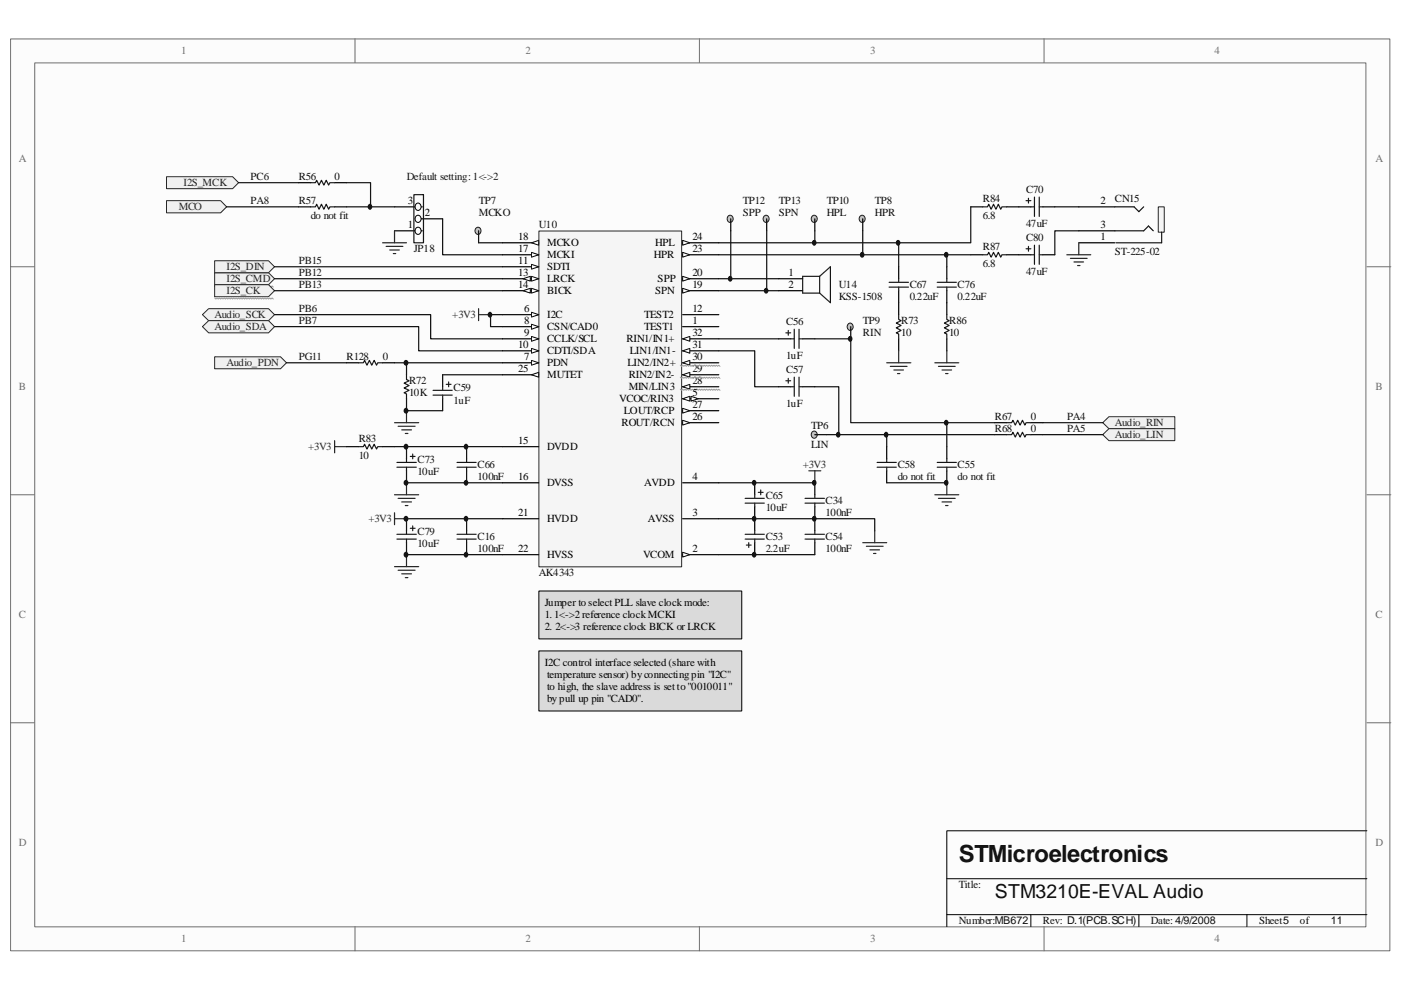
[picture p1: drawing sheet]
<svg xmlns="http://www.w3.org/2000/svg" width="297mm" height="210mm" viewBox="0 0 297 210" stroke-linecap="round" stroke-linejoin="round" font-family="sans-serif">
<path d="M2.3 8.3h292.4v193.3h-292.4z" fill="#fcfcfc"/>
<path d="M2.2 8.3h292.5v193.3h-292.5z" fill="none" stroke="#6e6e6e" stroke-width=".21"/>
<path d="M7.4 13.4h282.2v183.1h-282.2z" fill="#fcfcfc"/>
<g fill="none" stroke="#6e6e6e" stroke-width=".21">
<path d="M7.4 13.3h282.2v183.2h-282.2zM75.3 8.2v5.1M148.3 8.2v5.1M221.4 8.2v5.1M2.2 56.6h5.1M289.8 56.6h5.1M2.2 104.9h5.1M289.8 104.9h5.1M2.2 153.2h5.1M289.8 153.2h5.1M75.3 196.5v5.1M148.3 196.5v5.1"/>
<path d="M221.4 196.5v5.1"/>
</g>
<path d="M289.8 176.1h-89.1v20.4M200.7 186.3h89.1M200.7 193.9h89.1M218.6 193.9v2.6M241.5 193.9v2.6M264.4 193.9v2.6" fill="none" stroke="#000" stroke-width=".21"/>
<path d="M45.5 57.8h11.4l1.3 1.3-1.3 1.3h-11.4z" fill-rule="evenodd" fill="#f0f0f0"/>
<path d="M45.5 57.8h11.4l1.3 1.3-1.3 1.3h-11.4z" fill="none" stroke="#262626" stroke-width=".21"/>
<path d="M45.5 60.6l.3 .3 .2-.3 .3 .3 .2-.3 .3 .3 .2-.3 .3 .3 .2-.3 .3 .3 .2-.3 .3 .3 .3-.3 .2 .3 .3-.3 .2 .3 .3-.3 .2 .3 .3-.3 .2 .3 .3-.3 .2 .3 .3-.3 .2 .3 .3-.3 .3 .3 .2-.3 .3 .3 .2-.3 .3 .3 .2-.3 .3 .3 .2-.3 .3 .3 .2-.3 .3 .3 .2-.3 .3 .3 .3-.3 .2 .3 .3-.3 .2 .3 .3-.3 .2 .3 .3-.3 .2 .3 .3-.3 .2 .3 .3-.3 .3 .3" fill="none" stroke="#9f9f9f" stroke-width=".21"/>
<path d="M45.5 55.3h11.4l1.3 1.3-1.3 1.2h-11.4z" fill-rule="evenodd" fill="#f0f0f0"/>
<path d="M45.5 55.3h11.4l1.3 1.3-1.3 1.2h-11.4z" fill="none" stroke="#262626" stroke-width=".21"/>
<path d="M45.5 60.4h11.4l1.3 1.2-1.3 1.3h-11.4z" fill-rule="evenodd" fill="#f0f0f0"/>
<path d="M45.5 60.4h11.4l1.3 1.2-1.3 1.3h-11.4z" fill="none" stroke="#262626" stroke-width=".21"/>
<path d="M45.5 63.2l.3 .2 .2-.2 .3 .2 .2-.2 .3 .2 .2-.2 .3 .2 .2-.2 .3 .2 .2-.2 .3 .2 .3-.2 .2 .2 .3-.2 .2 .2 .3-.2 .2 .2 .3-.2 .2 .2 .3-.2 .2 .2 .3-.2 .2 .2 .3-.2 .3 .2 .2-.2 .3 .2 .2-.2 .3 .2 .2-.2 .3 .2 .2-.2 .3 .2 .2-.2 .3 .2 .2-.2 .3 .2 .3-.2 .2 .2 .3-.2 .2 .2 .3-.2 .2 .2 .3-.2 .2 .2 .3-.2 .2 .2 .3-.2 .3 .2" fill="none" stroke="#9f9f9f" stroke-width=".21"/>
<path d="M83.6 43.9h5.9" fill="none" stroke="#000" stroke-width=".25"/>
<path d="M88.2 43.3a.73 .73 0 0 1 1.1 .2 .73 .73 0 0 1-.4 1.1 .75 .75 0 0 1-.9-.4 .75 .75 0 0 1 .2-.9z" fill-rule="evenodd" fill="#fcfcfc"/>
<path d="M88.2 43.3a.73 .73 0 0 1 1.1 .2 .73 .73 0 0 1-.4 1.1 .75 .75 0 0 1-.9-.4 .75 .75 0 0 1 .2-.9z" fill="none" stroke="#000" stroke-width=".21"/>
<path d="M88 46.4h5.8" fill="none" stroke="#000" stroke-width=".25"/>
<path d="M88.2 45.9a.68 .68 0 0 1 .9 0 .68 .68 0 0 1 0 1 .68 .68 0 0 1-.9 0 .92 .92 0 0 1 0-1z" fill-rule="evenodd" fill="#fcfcfc"/>
<path d="M88.2 45.9a.68 .68 0 0 1 .9 0 .68 .68 0 0 1 0 1 .68 .68 0 0 1-.9 0 .92 .92 0 0 1 0-1z" fill="none" stroke="#000" stroke-width=".21"/>
<path d="M83.6 48.9h5.9" fill="none" stroke="#000" stroke-width=".25"/>
<path d="M88.2 48.4a.68 .68 0 0 1 .9 .1 .68 .68 0 0 1 0 .9 .68 .68 0 0 1-.9 .1 .92 .92 0 0 1 0-1.1z" fill-rule="evenodd" fill="#fcfcfc"/>
<path d="M88.2 48.4a.68 .68 0 0 1 .9 .1 .68 .68 0 0 1 0 .9 .68 .68 0 0 1-.9 .1 .92 .92 0 0 1 0-1.1z" fill="none" stroke="#000" stroke-width=".21"/>
<path d="M87.8 41.3h2v10.2h-2z" fill="none" stroke="#1c1c1c" stroke-width=".25"/>
<path d="M35.3 42.5h11.5l1.2 1.4-1.2 1.2h-11.5z" fill-rule="evenodd" fill="#f0f0f0"/>
<path d="M35.3 42.5h11.5l1.2 1.4-1.2 1.2h-11.5z" fill="none" stroke="#262626" stroke-width=".21"/>
<path d="M81.1 51.5h5.1M81.9 52.2h3.5M82.6 53h2.1M83.4 53.8h.5M83.6 48.9v2.6" fill="none" stroke="#262626" stroke-width=".25"/>
<path d="M114.3 125.3h43v10.2h-43z" fill="#dadada"/>
<path d="M114.3 125.3h43v10.2h-43z" fill="none" stroke="#000" stroke-width=".21"/>
<path d="M100.9 48.4a.67 .67 0 0 1 .9 .1 .67 .67 0 0 1 0 .9 .67 .67 0 0 1-.9 .1 .86 .86 0 0 1 0-1.1z" fill-rule="evenodd" fill="#c0c0c0"/>
<path d="M100.9 48.4a.67 .67 0 0 1 .9 .1 .67 .67 0 0 1 0 .9 .67 .67 0 0 1-.9 .1 .86 .86 0 0 1 0-1.1z" fill="none" stroke="#1c1c1c" stroke-width=".21"/>
<path d="M101.5 48.9v2.6M86.2 76.9v2.6M93.8 79.5v2.5M86.2 84.5v2.6M93.8 84.5v2.6" fill="none" stroke="#000" stroke-width=".25"/>
<path d="M93.8 46.4v7.6h12.7M101.5 51.5h5M83.6 76.9h22.9M93.8 79.5h12.7M106.5 66.7h-2.5v2.6h2.5M86.2 87.1h7.6" fill="none" stroke="#0e0e0e" stroke-width=".25"/>
<path d="M101.5 65.4v2.6M101.5 66.7h2.5M83.6 89.6h5.2M84.4 90.4h3.6M85.2 91.1h2M85.9 91.9h.6M86.2 87.1v2.5" fill="none" stroke="#262626" stroke-width=".25"/>
<path d="M86.2 79.5v1l.5 .2-1 .5 1 .5-1 .6 1 .5-1 .5 .5 .2v1M91.8 82.8h4.1M91.8 83.8h4.1M93.8 82v.8M93.8 83.8v.7M94.6 81.5h1M95.1 81v1" fill="none" stroke="#1c1c1c" stroke-width=".25"/>
<path d="M42.9 66.7l1.3-1.3h12.7l1.3 1.3-1.3 1.3h-12.7z" fill-rule="evenodd" fill="#f0f0f0"/>
<path d="M42.9 66.7l1.3-1.3h12.7l1.3 1.3-1.3 1.3h-12.7z" fill="none" stroke="#262626" stroke-width=".21"/>
<path d="M42.9 69.3l1.3-1.3h12.7l1.3 1.3-1.3 1.3h-12.7z" fill-rule="evenodd" fill="#f0f0f0"/>
<path d="M42.9 69.3l1.3-1.3h12.7l1.3 1.3-1.3 1.3h-12.7z" fill="none" stroke="#262626" stroke-width=".21"/>
<path d="M114.3 138h43v12.7h-43z" fill="#dadada"/>
<path d="M114.3 138h43v12.7h-43z" fill="none" stroke="#000" stroke-width=".21"/>
<g fill="none" stroke="#000" stroke-width=".25">
<path d="M190.5 56.6v2.5M200.7 56.6v2.5M205.8 54h2.6M205.8 43.9h2.6M213.4 54h5.2M213.4 43.9h5.2M221.1 54h2.5M221.1 43.9h2.5M228.7 43.9h7.7M228.7 51.5h7.7M228.7 48.9h7.7M190.5 61.6v5.1"/>
<path d="M190.5 71.8v2.6M200.7 61.6v5.1M200.7 71.8v2.6M73.5 94.7h2.5M81.1 94.7h2.5M86.2 94.7v2.6M86.2 99.8v2.6M98.9 94.7v2.6M98.9 99.8v2.6M86.2 110v2.5M86.2 115.1v2.5M98.9 110v2.5"/>
<path d="M98.9 115.1v2.5M160 102.4v2.5M160 107.4v5.1M160 115.1v2.5M172.8 102.4v2.5M172.8 107.4v5.1M172.8 115.1v2.5"/>
</g>
<g fill="none" stroke="#1c1c1c" stroke-width=".25">
<path d="M188.5 59.9h4.1M190.5 59.1v.8M198.7 59.9h4.1M200.7 59.1v.8M208.4 54h1l.2-.5 .5 1 .5-1 .6 1 .5-1 .5 1 .2-.5h1M208.4 43.9h1l.2-.6 .5 1.1 .5-1.1 .6 1.1 .5-1.1 .5 1.1 .2-.5h1M217.5 52.7h1.1M217.5 42.5h1.1M218.1 42v1.1M218.1 52.2v1.1M218.6 54h.7M218.6 43.9h.7"/>
<path d="M219.3 41.8v4.1M219.3 52v4M220.3 54h.8M220.3 41.8v4.1M220.3 52v4M220.3 43.9h.8M188.5 60.9h4.1M190.5 66.7v1l.5 .3-1 .5 1 .5-1 .5 1 .6-1 .5 .5 .2v1M190.5 60.9v.7M198.7 60.9h4.1M200.7 66.7v1l.5 .3-1 .5 1 .5-1 .5 1 .6-1 .5 .5 .2v1M200.7 60.9v.7"/>
<path d="M76 94.7h1l.3-.5 .5 1 .5-1 .5 1 .5-1 .5 1 .3-.5h1M84.2 98h4.1M84.2 99.1h4.1M86.2 97.3v.7M86.2 99.1v.7M87 96.8h1M87.5 96.3v1M96.9 98h4.1M96.9 99.1h4.1M98.9 97.3v.7M98.9 99.1v.7M84.2 113.3h4.1"/>
<path d="M84.2 114.3h4.1M86.2 112.5v.8M86.2 114.3v.8M87 112h1M87.5 111.5v1M96.9 113.3h4.1M96.9 114.3h4.1M98.9 112.5v.8M98.9 114.3v.8M158 105.7h4M158 106.7h4M158 113.3h4"/>
<path d="M158 114.3h4M158.2 115.6h1.1M158.7 115.1v1M160 104.9v.8M160 106.7v.7M160 112.5v.8M160 114.3v.8M160.8 104.4h1M161.3 103.9v1M170.7 105.7h4.1M170.7 106.7h4.1M170.7 113.3h4.1"/>
<path d="M170.7 114.3h4.1M172.8 104.9v.8M172.8 106.7v.7M172.8 112.5v.8M172.8 114.3v.8"/>
</g>
<path d="M152.4 54h53.4M190.5 51.5v5.1M200.7 54v2.6M205.8 43.9v7.6h-53.4M83.6 94.7h22.9M86.2 117.6h20.3M86.2 102.4h20.3M86.2 110h20.3M152.4 110h33.1v2.5M152.4 117.6h20.4M152.4 102.4h20.4" fill="none" stroke="#0e0e0e" stroke-width=".25"/>
<g fill="none" stroke="#262626" stroke-width=".25">
<path d="M188 76.9h5.1M188.8 77.7h3.5M189.5 78.4h2.1M190.3 79.2h.5M190.5 74.4v2.5M198.2 76.9h5.1M199 77.7h3.5M199.7 78.4h2.1M200.5 79.2h.5M200.7 74.4v2.5M70.9 93.4v2.6M70.9 94.7h2.6"/>
<path d="M171.5 99.8h2.5M172.8 99.8v2.6M83.6 104.9h5.2M83.6 108.7v2.6M83.6 110h2.6M84.4 105.7h3.6M85.2 106.4h2M85.9 107.2h.6M86.2 102.4v2.5M86.2 117.6v2.5M182.9 115.1h5.1M183.7 115.8h3.5"/>
<path d="M184.4 116.6h2.1M185.2 117.3h.5M185.5 112.5v2.6M83.6 120.1h5.2M84.4 120.9h3.6M85.2 121.7h2M85.9 122.5h.6"/>
</g>
<path d="M236.4 48.9h6.1l1-1 1 1" fill="none" stroke="#141414" stroke-width=".25"/>
<path d="M245.6 43.9h1.2v5.3h-1.2z" fill="#f5f5f5"/>
<path d="M245.6 43.9h1.2v5.3h-1.2z" fill="none" stroke="#262626" stroke-width=".21"/>
<path d="M236.4 43.9h4l1.1 1 1-1M246.3 49.2v2.3h-9.7" fill="none" stroke="#141414" stroke-width=".25"/>
<path d="M58.2 56.6h48.3M58.2 59.1h48.3M223.6 43.9h5.1M228.7 48.9h-5.1v5.1M58.2 66.7h33.1v5.1h15.2M58.2 69.3h30.6v5.1h17.7M58.2 61.6h48.3" fill="none" stroke="#0e0e0e" stroke-width=".25"/>
<path d="M226.2 54h5.1M226.9 54.8h3.6M227.7 55.5h2M228.5 56.3h.5M228.7 51.5v2.5" fill="none" stroke="#262626" stroke-width=".25"/>
<path d="M165.1 59.1h5.1M165.1 61.6h5.1" fill="none" stroke="#000" stroke-width=".25"/>
<path d="M173.8 58.6l2.3-2v7.6l-2.3-2.1M173.8 58.6v3.5M173.8 58.6h-3.6v3.5h3.6" fill="none" stroke="#1c1c1c" stroke-width=".25"/>
<path d="M114.3 49h30.2v71.2h-30.2z" fill="#f5f5f5"/>
<path d="M114.3 49h30.2v71.2h-30.2z" fill="none" stroke="#262626" stroke-width=".21"/>
<path d="M106.5 71.8h7.7" fill="none" stroke="#000" stroke-width=".25"/>
<path d="M112.7 71.3l1.5 .5-1.5 .5z" fill="#fcfcfc"/>
<path d="M112.7 71.3l1.5 .5-1.5 .5z" fill="none" stroke="#000" stroke-width=".21"/>
<path d="M106.5 74.4h7.7" fill="none" stroke="#000" stroke-width=".25"/>
<path d="M112.7 73.9l1.5 .5-1.5 .5z" fill="#fcfcfc"/>
<path d="M112.7 73.9l1.5 .5-1.5 .5z" fill="none" stroke="#000" stroke-width=".21"/>
<path d="M106.5 56.6h7.7" fill="none" stroke="#000" stroke-width=".25"/>
<path d="M112.7 56l1.5 .6-1.5 .5z" fill="#fcfcfc"/>
<path d="M112.7 56l1.5 .6-1.5 .5z" fill="none" stroke="#000" stroke-width=".21"/>
<path d="M106.5 59.1h7.7M144.7 66.7h7.7" fill="none" stroke="#000" stroke-width=".25"/>
<path d="M112.7 58.6l1.5 .5-1.5 .5z" fill="#fcfcfc"/>
<path d="M112.7 58.6l1.5 .5-1.5 .5z" fill="none" stroke="#000" stroke-width=".21"/>
<path d="M110.9 59.1l1.5-.5v1z" fill="#fcfcfc"/>
<path d="M110.9 59.1l1.5-.5v1z" fill="none" stroke="#000" stroke-width=".21"/>
<path d="M106.5 61.6h7.7" fill="none" stroke="#000" stroke-width=".25"/>
<path d="M112.7 61.1l1.5 .5-1.5 .5z" fill="#fcfcfc"/>
<path d="M112.7 61.1l1.5 .5-1.5 .5z" fill="none" stroke="#000" stroke-width=".21"/>
<path d="M110.9 61.6l1.5-.5v1z" fill="#fcfcfc"/>
<path d="M110.9 61.6l1.5-.5v1z" fill="none" stroke="#000" stroke-width=".21"/>
<path d="M106.5 79.5h7.7M106.5 94.7h7.7M106.5 102.4h7.7" fill="none" stroke="#000" stroke-width=".25"/>
<path d="M112.7 79.5l1.5-.5v1z" fill="#fcfcfc"/>
<path d="M112.7 79.5l1.5-.5v1z" fill="none" stroke="#000" stroke-width=".21"/>
<path d="M144.7 89.6h7.7" fill="none" stroke="#000" stroke-width=".25"/>
<path d="M144.7 89.1l1.6 .5-1.6 .5z" fill="#fcfcfc"/>
<path d="M144.7 89.1l1.6 .5-1.6 .5z" fill="none" stroke="#000" stroke-width=".21"/>
<path d="M144.7 87.1h7.7" fill="none" stroke="#000" stroke-width=".25"/>
<path d="M144.7 86.6l1.6 .5-1.6 .5z" fill="#fcfcfc"/>
<path d="M144.7 86.6l1.6 .5-1.6 .5z" fill="none" stroke="#000" stroke-width=".21"/>
<path d="M144.7 82h7.7" fill="none" stroke="#000" stroke-width=".25"/>
<path d="M144.7 82l1.6-.5v1z" fill="#fcfcfc"/>
<path d="M144.7 82l1.6-.5v1z" fill="none" stroke="#000" stroke-width=".21"/>
<path d="M144.2 82.5l.3 .3 .2-.3 .3 .3 .2-.3 .3 .3 .3-.3 .2 .3 .3-.3 .2 .3 .3-.3 .2 .3 .3-.3 .2 .3 .3-.3 .2 .3 .3-.3 .2 .3 .3-.3 .3 .3 .2-.3 .3 .3 .2-.3 .3 .3 .3-.3 .2 .3 .3-.3 .2 .3 .3-.3 .2 .3 .3-.3 .2 .3 .3-.3 .3 .3" fill="none" stroke="#9f9f9f" stroke-width=".21"/>
<path d="M144.7 79.5h7.7" fill="none" stroke="#000" stroke-width=".25"/>
<path d="M144.7 79.5l1.6-.5v1z" fill="#fcfcfc"/>
<path d="M144.7 79.5l1.6-.5v1z" fill="none" stroke="#000" stroke-width=".21"/>
<path d="M144.2 80l.3 .2 .2-.2 .3 .2 .2-.2 .3 .2 .3-.2 .2 .2 .3-.2 .2 .2 .3-.2 .2 .2 .3-.2 .2 .2 .3-.2 .2 .2 .3-.2 .2 .2 .3-.2 .3 .2 .2-.2 .3 .2 .2-.2 .3 .2 .3-.2 .2 .2 .3-.2 .2 .2 .3-.2 .2 .2 .3-.2 .2 .2 .3-.2 .3 .2" fill="none" stroke="#9f9f9f" stroke-width=".21"/>
<path d="M144.7 76.9h7.7" fill="none" stroke="#000" stroke-width=".25"/>
<path d="M144.7 76.9l1.6-.5v1z" fill="#fcfcfc"/>
<path d="M144.7 76.9l1.6-.5v1z" fill="none" stroke="#000" stroke-width=".21"/>
<path d="M144.2 77.4l.3 .3 .2-.3 .3 .3 .2-.3 .3 .3 .3-.3 .2 .3 .3-.3 .2 .3 .3-.3 .2 .3 .3-.3 .2 .3 .3-.3 .2 .3 .3-.3 .2 .3 .3-.3 .3 .3 .2-.3 .3 .3 .2-.3 .3 .3 .3-.3 .2 .3 .3-.3 .2 .3 .3-.3 .2 .3 .3-.3 .2 .3 .3-.3 .3 .3" fill="none" stroke="#9f9f9f" stroke-width=".21"/>
<path d="M144.7 74.4h7.7" fill="none" stroke="#000" stroke-width=".25"/>
<path d="M144.7 74.4l1.6-.5v1z" fill="#fcfcfc"/>
<path d="M144.7 74.4l1.6-.5v1z" fill="none" stroke="#000" stroke-width=".21"/>
<path d="M144.7 71.8h7.7" fill="none" stroke="#000" stroke-width=".25"/>
<path d="M144.7 71.8l1.6-.5v1z" fill="#fcfcfc"/>
<path d="M144.7 71.8l1.6-.5v1z" fill="none" stroke="#000" stroke-width=".21"/>
<path d="M144.7 69.3h7.7M144.7 117.6h7.7" fill="none" stroke="#000" stroke-width=".25"/>
<path d="M144.7 117.1l1.6 .5-1.6 .5z" fill="#fcfcfc"/>
<path d="M144.7 117.1l1.6 .5-1.6 .5z" fill="none" stroke="#000" stroke-width=".21"/>
<path d="M144.7 84.5h7.7M144.7 110h7.7M144.7 102.4h7.7" fill="none" stroke="#000" stroke-width=".25"/>
<path d="M144.7 84.5l1.6-.5v1z" fill="#fcfcfc"/>
<path d="M144.7 84.5l1.6-.5v1z" fill="none" stroke="#000" stroke-width=".21"/>
<path d="M146.5 84l1.5 .5-1.5 .5z" fill="#fcfcfc"/>
<path d="M146.5 84l1.5 .5-1.5 .5z" fill="none" stroke="#000" stroke-width=".21"/>
<path d="M106.5 66.7h7.7" fill="none" stroke="#000" stroke-width=".25"/>
<path d="M112.7 66.2l1.5 .5-1.5 .5z" fill="#fcfcfc"/>
<path d="M112.7 66.2l1.5 .5-1.5 .5z" fill="none" stroke="#000" stroke-width=".21"/>
<path d="M106.5 76.9h7.7" fill="none" stroke="#000" stroke-width=".25"/>
<path d="M112.7 76.4l1.5 .5-1.5 .5z" fill="#fcfcfc"/>
<path d="M112.7 76.4l1.5 .5-1.5 .5z" fill="none" stroke="#000" stroke-width=".21"/>
<path d="M106.5 69.3h7.7" fill="none" stroke="#000" stroke-width=".25"/>
<path d="M112.7 68.7l1.5 .6-1.5 .5z" fill="#fcfcfc"/>
<path d="M112.7 68.7l1.5 .6-1.5 .5z" fill="none" stroke="#000" stroke-width=".21"/>
<path d="M106.5 54h7.7" fill="none" stroke="#000" stroke-width=".25"/>
<path d="M112.7 53.5l1.5 .5-1.5 .5z" fill="#fcfcfc"/>
<path d="M112.7 53.5l1.5 .5-1.5 .5z" fill="none" stroke="#000" stroke-width=".21"/>
<path d="M106.5 51.5h7.7" fill="none" stroke="#000" stroke-width=".25"/>
<path d="M112.7 51.5l1.5-.5v1z" fill="#fcfcfc"/>
<path d="M112.7 51.5l1.5-.5v1z" fill="none" stroke="#000" stroke-width=".21"/>
<path d="M144.7 61.6h7.7" fill="none" stroke="#000" stroke-width=".25"/>
<path d="M144.7 61.1l1.6 .5-1.6 .5z" fill="#fcfcfc"/>
<path d="M144.7 61.1l1.6 .5-1.6 .5z" fill="none" stroke="#000" stroke-width=".21"/>
<path d="M144.7 59.1h7.7" fill="none" stroke="#000" stroke-width=".25"/>
<path d="M144.7 58.6l1.6 .5-1.6 .5z" fill="#fcfcfc"/>
<path d="M144.7 58.6l1.6 .5-1.6 .5z" fill="none" stroke="#000" stroke-width=".21"/>
<path d="M144.7 54h7.7M106.5 110h7.7M106.5 117.6h7.7" fill="none" stroke="#000" stroke-width=".25"/>
<path d="M144.7 53.5l1.6 .5-1.6 .5z" fill="#fcfcfc"/>
<path d="M144.7 53.5l1.6 .5-1.6 .5z" fill="none" stroke="#000" stroke-width=".21"/>
<path d="M144.7 51.5h7.7" fill="none" stroke="#000" stroke-width=".25"/>
<path d="M144.7 51l1.6 .5-1.6 .5z" fill="#fcfcfc"/>
<path d="M144.7 51l1.6 .5-1.6 .5z" fill="none" stroke="#000" stroke-width=".21"/>
<path d="M233.8 89.6l1.3-1.3h14v2.6h-14z" fill-rule="evenodd" fill="#f0f0f0"/>
<path d="M233.8 89.6l1.3-1.3h14v2.6h-14z" fill="none" stroke="#262626" stroke-width=".21"/>
<path d="M233.8 92.2l1.3-1.3h14v2.5h-14z" fill-rule="evenodd" fill="#f0f0f0"/>
<path d="M233.8 92.2l1.3-1.3h14v2.5h-14z" fill="none" stroke="#262626" stroke-width=".21"/>
<path d="M165.1 71.8h2.5M170.2 71.8h2.6M165.1 82h2.5M170.2 82h2.6M188 94.7v2.6M188 99.8v2.6M200.7 94.7v2.6M200.7 99.8v2.6M210.9 89.6h2.5M210.9 92.2h2.5M218.6 89.6h2.5M218.6 92.2h2.5" fill="none" stroke="#000" stroke-width=".25"/>
<g fill="none" stroke="#1c1c1c" stroke-width=".25">
<path d="M166.6 70.6h1M167.1 70.1v1M167.6 71.8h.8M168.4 69.8v4.1M168.4 80v4M169.4 71.8h.8M169.4 69.8v4.1M169.4 80v4M166.6 80.7h1M167.1 80.2v1M167.6 82h.8M169.4 82h.8"/>
<path d="M186 98h4M186 99.1h4M188 97.3v.7M188 99.1v.7M198.7 98h4.1M198.7 99.1h4.1M200.7 97.3v.7M200.7 99.1v.7M213.4 89.6h1.1l.3-.5 .5 1 .5-1 .5 1 .5-1 .5 1 .2-.5h1.1M213.4 92.2h1.1l.3-.5 .5 1 .5-1 .5 1 .5-1 .5 1 .2-.5h1.1"/>
</g>
<path d="M152.4 74.4h7.6v7.6h5.1M152.4 71.8h12.7M172.8 71.8h7.6v17.8h30.5M172.8 82h5v10.2h33.1M188 102.4h12.7" fill="none" stroke="#0e0e0e" stroke-width=".25"/>
<path d="M198.2 104.9h5.1M199 105.7h3.5M199.7 106.4h2.1M200.5 107.2h.5M200.7 102.4v2.5" fill="none" stroke="#262626" stroke-width=".25"/>
<path d="M179.8 68.7a.73 .73 0 0 1 1.1 .3 .73 .73 0 0 1-.4 1 .74 .74 0 0 1-.8-.4 .74 .74 0 0 1 .1-.9z" fill-rule="evenodd" fill="#c0c0c0"/>
<path d="M179.8 68.7a.73 .73 0 0 1 1.1 .3 .73 .73 0 0 1-.4 1 .74 .74 0 0 1-.8-.4 .74 .74 0 0 1 .1-.9z" fill="none" stroke="#1c1c1c" stroke-width=".21"/>
<path d="M180.4 69.3v2.5" fill="none" stroke="#000" stroke-width=".25"/>
<path d="M172.2 91.6a.68 .68 0 0 1 .9 .1 .68 .68 0 0 1 0 .9 .68 .68 0 0 1-.9 .1 .92 .92 0 0 1 0-1.1z" fill-rule="evenodd" fill="#c0c0c0"/>
<path d="M172.2 91.6a.68 .68 0 0 1 .9 .1 .68 .68 0 0 1 0 .9 .68 .68 0 0 1-.9 .1 .92 .92 0 0 1 0-1.1z" fill="none" stroke="#1c1c1c" stroke-width=".21"/>
<path d="M172.8 92.2h2.5" fill="none" stroke="#000" stroke-width=".25"/>
<path d="M172.2 45.9a.68 .68 0 0 1 .9 0 .68 .68 0 0 1 0 1 .68 .68 0 0 1-.9 0 .92 .92 0 0 1 0-1z" fill-rule="evenodd" fill="#c0c0c0"/>
<path d="M172.2 45.9a.68 .68 0 0 1 .9 0 .68 .68 0 0 1 0 1 .68 .68 0 0 1-.9 0 .92 .92 0 0 1 0-1z" fill="none" stroke="#1c1c1c" stroke-width=".21"/>
<path d="M172.8 46.4v2.5" fill="none" stroke="#000" stroke-width=".25"/>
<path d="M182.3 45.9a.67 .67 0 0 1 1 0 .67 .67 0 0 1 0 1 .67 .67 0 0 1-1 0 .86 .86 0 0 1 0-1z" fill-rule="evenodd" fill="#c0c0c0"/>
<path d="M182.3 45.9a.67 .67 0 0 1 1 0 .67 .67 0 0 1 0 1 .67 .67 0 0 1-1 0 .86 .86 0 0 1 0-1z" fill="none" stroke="#1c1c1c" stroke-width=".21"/>
<path d="M182.9 46.4v2.5" fill="none" stroke="#000" stroke-width=".25"/>
<path d="M152.4 59.1h12.7M172.8 48.9v2.6M182.9 48.9v5.1M152.4 61.6h12.7M175.3 92.2h2.5M188 92.2v2.5M200.7 89.6v5.1" fill="none" stroke="#0e0e0e" stroke-width=".25"/>
<path d="M154.3 45.9a.68 .68 0 0 1 1 0 .68 .68 0 0 1 0 1 .68 .68 0 0 1-1 0 .92 .92 0 0 1 0-1z" fill-rule="evenodd" fill="#c0c0c0"/>
<path d="M154.3 45.9a.68 .68 0 0 1 1 0 .68 .68 0 0 1 0 1 .68 .68 0 0 1-1 0 .92 .92 0 0 1 0-1z" fill="none" stroke="#1c1c1c" stroke-width=".21"/>
<path d="M154.9 46.4v2.5" fill="none" stroke="#000" stroke-width=".25"/>
<path d="M162 45.9a.67 .67 0 0 1 .9 0 .67 .67 0 0 1 0 1 .67 .67 0 0 1-.9 0 .86 .86 0 0 1 0-1z" fill-rule="evenodd" fill="#c0c0c0"/>
<path d="M162 45.9a.67 .67 0 0 1 .9 0 .67 .67 0 0 1 0 1 .67 .67 0 0 1-.9 0 .86 .86 0 0 1 0-1z" fill="none" stroke="#1c1c1c" stroke-width=".21"/>
<path d="M162.6 46.4v2.5" fill="none" stroke="#000" stroke-width=".25"/>
<path d="M154.9 48.9v10.2M162.6 48.9v12.7" fill="none" stroke="#0e0e0e" stroke-width=".25"/>
<path d="M35.3 37.5h14l1.3 1.2-1.3 1.3h-14z" fill-rule="evenodd" fill="#f0f0f0"/>
<path d="M35.3 37.5h14l1.3 1.2-1.3 1.3h-14z" fill="none" stroke="#262626" stroke-width=".21"/>
<path d="M63.3 38.7h2.6M70.9 38.7h2.6M63.3 43.9h2.6M70.9 43.9h2.6M73.5 76.9h2.5M81.1 76.9h2.5" fill="none" stroke="#000" stroke-width=".25"/>
<path d="M65.9 38.7h1l.2-.5 .5 1 .6-1 .5 1 .5-1 .5 1 .2-.5h1M65.9 43.9h1l.2-.6 .5 1.1 .6-1.1 .5 1.1 .5-1.1 .5 1.1 .2-.5h1M76 76.9h1l.3-.5 .5 1 .5-1 .5 1 .5-1 .5 1 .3-.5h1" fill="none" stroke="#1c1c1c" stroke-width=".25"/>
<path d="M50.6 38.7h12.7M73.5 38.7h5.1v5.2h-5.1M48 43.9h15.3M78.6 43.9h5M221.1 89.6h12.7M221.1 92.2h12.7" fill="none" stroke="#0e0e0e" stroke-width=".25"/>
<path d="M45.5 75.6h14l1.2 1.3-1.2 1.3h-14z" fill-rule="evenodd" fill="#f0f0f0"/>
<path d="M45.5 75.6h14l1.2 1.3-1.2 1.3h-14z" fill="none" stroke="#262626" stroke-width=".21"/>
<path d="M60.7 76.9h12.8" fill="none" stroke="#0e0e0e" stroke-width=".25"/>
<path d="M78.2 43.4a.47 .47 0 0 1 .6 .4 .47 .47 0 0 1-.6 .5 .64 .64 0 0 1 0-.9z" fill-rule="evenodd" fill="#0e0e0e"/>
<path d="M78.2 43.4a.47 .47 0 0 1 .6 .4 .47 .47 0 0 1-.6 .5 .64 .64 0 0 1 0-.9z" fill="none" stroke="#0e0e0e" stroke-width=".21"/>
<path d="M85.9 117.2a.46 .46 0 0 1 .6 .4 .46 .46 0 0 1-.6 .4 .59 .59 0 0 1 0-.8z" fill-rule="evenodd" fill="#0e0e0e"/>
<path d="M85.9 117.2a.46 .46 0 0 1 .6 .4 .46 .46 0 0 1-.6 .4 .59 .59 0 0 1 0-.8z" fill="none" stroke="#0e0e0e" stroke-width=".21"/>
<path d="M85.9 109.5a.47 .47 0 0 1 .6 .5 .47 .47 0 0 1-.6 .4 .6 .6 0 0 1 0-.9z" fill-rule="evenodd" fill="#0e0e0e"/>
<path d="M85.9 109.5a.47 .47 0 0 1 .6 .5 .47 .47 0 0 1-.6 .4 .6 .6 0 0 1 0-.9z" fill="none" stroke="#0e0e0e" stroke-width=".21"/>
<path d="M85.9 101.9a.46 .46 0 0 1 .6 .4 .46 .46 0 0 1-.6 .5 .59 .59 0 0 1 0-.9z" fill-rule="evenodd" fill="#0e0e0e"/>
<path d="M85.9 101.9a.46 .46 0 0 1 .6 .4 .46 .46 0 0 1-.6 .5 .59 .59 0 0 1 0-.9z" fill="none" stroke="#0e0e0e" stroke-width=".21"/>
<path d="M85.9 94.3a.46 .46 0 0 1 .6 .4 .46 .46 0 0 1-.6 .4 .59 .59 0 0 1 0-.8z" fill-rule="evenodd" fill="#0e0e0e"/>
<path d="M85.9 94.3a.46 .46 0 0 1 .6 .4 .46 .46 0 0 1-.6 .4 .59 .59 0 0 1 0-.8z" fill="none" stroke="#0e0e0e" stroke-width=".21"/>
<path d="M85.9 86.6a.46 .46 0 0 1 .6 .5 .46 .46 0 0 1-.6 .4 .59 .59 0 0 1 0-.9z" fill-rule="evenodd" fill="#0e0e0e"/>
<path d="M85.9 86.6a.46 .46 0 0 1 .6 .5 .46 .46 0 0 1-.6 .4 .59 .59 0 0 1 0-.9z" fill="none" stroke="#0e0e0e" stroke-width=".21"/>
<path d="M85.9 76.5a.46 .46 0 0 1 .6 .4 .46 .46 0 0 1-.6 .5 .59 .59 0 0 1 0-.9z" fill-rule="evenodd" fill="#0e0e0e"/>
<path d="M85.9 76.5a.46 .46 0 0 1 .6 .4 .46 .46 0 0 1-.6 .5 .59 .59 0 0 1 0-.9z" fill="none" stroke="#0e0e0e" stroke-width=".21"/>
<path d="M98.6 117.2a.45 .45 0 0 1 .6 .4 .45 .45 0 0 1-.6 .4 .6 .6 0 0 1 0-.8z" fill-rule="evenodd" fill="#0e0e0e"/>
<path d="M98.6 117.2a.45 .45 0 0 1 .6 .4 .45 .45 0 0 1-.6 .4 .6 .6 0 0 1 0-.8z" fill="none" stroke="#0e0e0e" stroke-width=".21"/>
<path d="M98.6 109.5a.46 .46 0 0 1 .6 .5 .46 .46 0 0 1-.6 .4 .61 .61 0 0 1 0-.9z" fill-rule="evenodd" fill="#0e0e0e"/>
<path d="M98.6 109.5a.46 .46 0 0 1 .6 .5 .46 .46 0 0 1-.6 .4 .61 .61 0 0 1 0-.9z" fill="none" stroke="#0e0e0e" stroke-width=".21"/>
<path d="M98.6 101.9a.45 .45 0 0 1 .6 .5 .45 .45 0 0 1-.6 .4 .6 .6 0 0 1 0-.9z" fill-rule="evenodd" fill="#0e0e0e"/>
<path d="M98.6 101.9a.45 .45 0 0 1 .6 .5 .45 .45 0 0 1-.6 .4 .6 .6 0 0 1 0-.9z" fill="none" stroke="#0e0e0e" stroke-width=".21"/>
<path d="M98.6 94.3a.45 .45 0 0 1 .6 .4 .45 .45 0 0 1-.6 .4 .6 .6 0 0 1 0-.8z" fill-rule="evenodd" fill="#0e0e0e"/>
<path d="M98.6 94.3a.45 .45 0 0 1 .6 .4 .45 .45 0 0 1-.6 .4 .6 .6 0 0 1 0-.8z" fill="none" stroke="#0e0e0e" stroke-width=".21"/>
<path d="M103.7 66.3a.45 .45 0 0 1 .6 .4 .45 .45 0 0 1-.6 .5 .6 .6 0 0 1 0-.9z" fill-rule="evenodd" fill="#0e0e0e"/>
<path d="M103.7 66.3a.45 .45 0 0 1 .6 .4 .45 .45 0 0 1-.6 .5 .6 .6 0 0 1 0-.9z" fill="none" stroke="#0e0e0e" stroke-width=".21"/>
<path d="M154.6 58.7a.46 .46 0 0 1 .6 .4 .46 .46 0 0 1-.6 .4 .61 .61 0 0 1 0-.8z" fill-rule="evenodd" fill="#0e0e0e"/>
<path d="M154.6 58.7a.46 .46 0 0 1 .6 .4 .46 .46 0 0 1-.6 .4 .61 .61 0 0 1 0-.8z" fill="none" stroke="#0e0e0e" stroke-width=".21"/>
<path d="M159.7 117.2a.45 .45 0 0 1 .6 .4 .45 .45 0 0 1-.6 .4 .6 .6 0 0 1 0-.8z" fill-rule="evenodd" fill="#0e0e0e"/>
<path d="M159.7 117.2a.45 .45 0 0 1 .6 .4 .45 .45 0 0 1-.6 .4 .6 .6 0 0 1 0-.8z" fill="none" stroke="#0e0e0e" stroke-width=".21"/>
<path d="M159.7 109.5a.46 .46 0 0 1 .6 .5 .46 .46 0 0 1-.6 .4 .61 .61 0 0 1 0-.9z" fill-rule="evenodd" fill="#0e0e0e"/>
<path d="M159.7 109.5a.46 .46 0 0 1 .6 .5 .46 .46 0 0 1-.6 .4 .61 .61 0 0 1 0-.9z" fill="none" stroke="#0e0e0e" stroke-width=".21"/>
<path d="M159.7 101.9a.45 .45 0 0 1 .6 .5 .45 .45 0 0 1-.6 .4 .6 .6 0 0 1 0-.9z" fill-rule="evenodd" fill="#0e0e0e"/>
<path d="M159.7 101.9a.45 .45 0 0 1 .6 .5 .45 .45 0 0 1-.6 .4 .6 .6 0 0 1 0-.9z" fill="none" stroke="#0e0e0e" stroke-width=".21"/>
<path d="M162.2 61.2a.45 .45 0 0 1 .6 .4 .45 .45 0 0 1-.6 .5 .6 .6 0 0 1 0-.9z" fill-rule="evenodd" fill="#0e0e0e"/>
<path d="M162.2 61.2a.45 .45 0 0 1 .6 .4 .45 .45 0 0 1-.6 .5 .6 .6 0 0 1 0-.9z" fill="none" stroke="#0e0e0e" stroke-width=".21"/>
<path d="M172.4 109.5a.46 .46 0 0 1 .6 .5 .46 .46 0 0 1-.6 .4 .61 .61 0 0 1 0-.9z" fill-rule="evenodd" fill="#0e0e0e"/>
<path d="M172.4 109.5a.46 .46 0 0 1 .6 .5 .46 .46 0 0 1-.6 .4 .61 .61 0 0 1 0-.9z" fill="none" stroke="#0e0e0e" stroke-width=".21"/>
<path d="M172.4 101.9a.45 .45 0 0 1 .6 .5 .45 .45 0 0 1-.6 .4 .6 .6 0 0 1 0-.9z" fill-rule="evenodd" fill="#0e0e0e"/>
<path d="M172.4 101.9a.45 .45 0 0 1 .6 .5 .45 .45 0 0 1-.6 .4 .6 .6 0 0 1 0-.9z" fill="none" stroke="#0e0e0e" stroke-width=".21"/>
<path d="M172.4 51a.45 .45 0 0 1 .6 .5 .45 .45 0 0 1-.6 .4 .6 .6 0 0 1 0-.9z" fill-rule="evenodd" fill="#0e0e0e"/>
<path d="M172.4 51a.45 .45 0 0 1 .6 .5 .45 .45 0 0 1-.6 .4 .6 .6 0 0 1 0-.9z" fill="none" stroke="#0e0e0e" stroke-width=".21"/>
<path d="M177.5 91.7a.45 .45 0 0 1 .6 .5 .45 .45 0 0 1-.6 .4 .6 .6 0 0 1 0-.9z" fill-rule="evenodd" fill="#0e0e0e"/>
<path d="M177.5 91.7a.45 .45 0 0 1 .6 .5 .45 .45 0 0 1-.6 .4 .6 .6 0 0 1 0-.9z" fill="none" stroke="#0e0e0e" stroke-width=".21"/>
<path d="M180.1 71.4a.45 .45 0 0 1 .5 .4 .45 .45 0 0 1-.5 .5 .6 .6 0 0 1 0-.9z" fill-rule="evenodd" fill="#0e0e0e"/>
<path d="M180.1 71.4a.45 .45 0 0 1 .5 .4 .45 .45 0 0 1-.5 .5 .6 .6 0 0 1 0-.9z" fill="none" stroke="#0e0e0e" stroke-width=".21"/>
<path d="M182.6 53.6a.46 .46 0 0 1 .6 .4 .46 .46 0 0 1-.6 .5 .61 .61 0 0 1 0-.9z" fill-rule="evenodd" fill="#0e0e0e"/>
<path d="M182.6 53.6a.46 .46 0 0 1 .6 .4 .46 .46 0 0 1-.6 .5 .61 .61 0 0 1 0-.9z" fill="none" stroke="#0e0e0e" stroke-width=".21"/>
<path d="M187.7 91.7a.45 .45 0 0 1 .6 .5 .45 .45 0 0 1-.6 .4 .6 .6 0 0 1 0-.9z" fill-rule="evenodd" fill="#0e0e0e"/>
<path d="M187.7 91.7a.45 .45 0 0 1 .6 .5 .45 .45 0 0 1-.6 .4 .6 .6 0 0 1 0-.9z" fill="none" stroke="#0e0e0e" stroke-width=".21"/>
<path d="M190.2 51a.45 .45 0 0 1 .6 .5 .45 .45 0 0 1-.6 .4 .6 .6 0 0 1 0-.9z" fill-rule="evenodd" fill="#0e0e0e"/>
<path d="M190.2 51a.45 .45 0 0 1 .6 .5 .45 .45 0 0 1-.6 .4 .6 .6 0 0 1 0-.9z" fill="none" stroke="#0e0e0e" stroke-width=".21"/>
<path d="M200.4 101.9a.45 .45 0 0 1 .6 .5 .45 .45 0 0 1-.6 .4 .6 .6 0 0 1 0-.9z" fill-rule="evenodd" fill="#0e0e0e"/>
<path d="M200.4 101.9a.45 .45 0 0 1 .6 .5 .45 .45 0 0 1-.6 .4 .6 .6 0 0 1 0-.9z" fill="none" stroke="#0e0e0e" stroke-width=".21"/>
<path d="M200.4 89.2a.45 .45 0 0 1 .6 .4 .45 .45 0 0 1-.6 .5 .6 .6 0 0 1 0-.9z" fill-rule="evenodd" fill="#0e0e0e"/>
<path d="M200.4 89.2a.45 .45 0 0 1 .6 .4 .45 .45 0 0 1-.6 .5 .6 .6 0 0 1 0-.9z" fill="none" stroke="#0e0e0e" stroke-width=".21"/>
<path d="M200.4 53.6a.46 .46 0 0 1 .6 .4 .46 .46 0 0 1-.6 .5 .61 .61 0 0 1 0-.9z" fill-rule="evenodd" fill="#0e0e0e"/>
<path d="M200.4 53.6a.46 .46 0 0 1 .6 .4 .46 .46 0 0 1-.6 .5 .61 .61 0 0 1 0-.9z" fill="none" stroke="#0e0e0e" stroke-width=".21"/>
<text font-size="5" fill="#0e0e0e" x="203.3" y="182.7">STMicroelectronics</text>
<text font-size="4.1" fill="#0e0e0e" x="210.9" y="190.5">STM3210E-EVAL Audio</text>
<g font-size="2.3" fill="#706f64">
<text x="38.4" y="11.5">1</text>
<text x="111.4" y="11.5">2</text>
<text x="184.5" y="11.5">3</text>
<text x="257.5" y="11.5">4</text>
<text x="4" y="34.4">A</text>
<text x="291.6" y="34.4">A</text>
<text x="4" y="82.7">B</text>
<text x="291.6" y="82.7">B</text>
<text x="4" y="131.1">C</text>
<text x="291.6" y="131.1">C</text>
<text x="4" y="179.4">D</text>
<text x="291.6" y="179.4">D</text>
<text x="38.4" y="199.8">1</text>
<text x="111.4" y="199.8">2</text>
<text x="184.5" y="199.8">3</text>
<text x="257.5" y="199.8">4</text>
</g>
<g font-size="2.3" fill="#262626">
<text x="38.9" y="39.5">I2S_MCK</text>
<text x="37.9" y="44.6">MCO</text>
<text x="48" y="59.9">I2S_CMD</text>
<text x="48" y="57.3">I2S_DIN</text>
<text x="48" y="62.4">I2S_CK</text>
<text x="45.5" y="67.5">Audio_SCK</text>
<text x="45.5" y="70">Audio_SDA</text>
<text x="95.9" y="67.5">+3V3</text>
<text x="48" y="77.6">Audio_PDN</text>
<text x="65.4" y="95.5">+3V3</text>
<text x="236.4" y="90.4">Audio_RIN</text>
<text x="236.4" y="92.9">Audio_LIN</text>
<text x="170.2" y="99.3">+3V3</text>
<text x="78.1" y="110.7">+3V3</text>
</g>
<g font-size="2.3" fill="#131313">
<text x="53.1" y="38.2">PC6</text>
<text x="86.2" y="38.2">Default setting: 1&lt;-&gt;2</text>
<text x="53.1" y="43.3">PA8</text>
<text x="63.3" y="58.6">PB12</text>
<text x="63.3" y="56">PB15</text>
<text x="63.3" y="61.1">PB13</text>
<text x="63.3" y="68.7">PB7</text>
<text x="63.3" y="66.2">PB6</text>
<text x="63.3" y="76.4">PG11</text>
<text x="226.2" y="89.1">PA4</text>
<text x="226.2" y="91.7">PA5</text>
</g>
<g font-size="2.3" fill="#0e0e0e">
<text x="63.3" y="38.2">R56</text>
<text x="70.9" y="38.2">0</text>
<text x="217.5" y="41">C70</text>
<text x="63.3" y="43.3">R57</text>
<text x="65.9" y="46.4">do not fit</text>
<text x="101.5" y="43.3">TP7</text>
<text x="101.5" y="45.8">MCKO</text>
<text x="157.5" y="43.3">TP12</text>
<text x="157.5" y="45.8">SPP</text>
<text x="165.1" y="43.3">TP13</text>
<text x="165.1" y="45.8">SPN</text>
<text x="175.3" y="43.3">TP10</text>
<text x="175.3" y="45.8">HPL</text>
<text x="185.5" y="43.3">TP8</text>
<text x="185.5" y="45.8">HPR</text>
<text x="208.4" y="42.8">R84</text>
<text x="208.4" y="46.4">6.8</text>
<text x="236.4" y="42.8">CN15</text>
<text x="87.8" y="53.5">JP18</text>
<text x="114.2" y="48.4">U10</text>
<text x="208.4" y="53">R87</text>
<text x="217.5" y="51.2">C80</text>
<text x="217.5" y="48.1">47uF</text>
<text x="236.4" y="54">ST-225-02</text>
<text x="208.4" y="56.5">6.8</text>
<text x="217.5" y="58.3">47uF</text>
<text x="177.8" y="61.1">U14</text>
<text x="177.8" y="63.7">KSS-1508</text>
<text x="192.9" y="61.1">C67</text>
<text x="192.9" y="63.7">0.22uF</text>
<text x="203" y="61.1">C76</text>
<text x="203" y="63.7">0.22uF</text>
<text x="166.7" y="69">C56</text>
<text x="183" y="68.7">TP9</text>
<text x="183" y="71.3">RIN</text>
<text x="191.1" y="68.7">R73</text>
<text x="191.1" y="71.3">10</text>
<text x="201.2" y="68.7">R86</text>
<text x="201.2" y="71.3">10</text>
<text x="73.5" y="76.4">R128</text>
<text x="81.1" y="76.4">0</text>
<text x="166.7" y="76.1">1uF</text>
<text x="86.7" y="81.4">R72</text>
<text x="86.7" y="84">10K</text>
<text x="96.1" y="83">C59</text>
<text x="166.7" y="79.2">C57</text>
<text x="96.1" y="85.6">1uF</text>
<text x="166.7" y="86.3">1uF</text>
<text x="210.9" y="89.1">R67</text>
<text x="218.6" y="89.1">0</text>
<text x="76.1" y="93.7">R83</text>
<text x="172" y="90.9">TP6</text>
<text x="172" y="95">LIN</text>
<text x="210.9" y="91.7">R68</text>
<text x="218.6" y="91.7">0</text>
<text x="76.1" y="97.2">10</text>
<text x="88.5" y="98.3">C73</text>
<text x="88.5" y="100.8">10uF</text>
<text x="101.3" y="99.3">C66</text>
<text x="101.3" y="101.8">100nF</text>
<text x="190.3" y="99.3">C58</text>
<text x="190.3" y="101.8">do not fit</text>
<text x="203" y="99.3">C55</text>
<text x="203" y="101.8">do not fit</text>
<text x="162.3" y="105.9">C65</text>
<text x="175" y="106.9">C34</text>
<text x="88.5" y="113.5">C79</text>
<text x="162.3" y="108.4">10uF</text>
<text x="175" y="109.4">100nF</text>
<text x="88.5" y="116.1">10uF</text>
<text x="101.3" y="114.6">C16</text>
<text x="101.3" y="117.1">100nF</text>
<text x="162.3" y="114.6">C53</text>
<text x="162.3" y="117.1">2.2uF</text>
<text x="175" y="114.6">C54</text>
<text x="175" y="117.1">100nF</text>
<text x="114.2" y="122.2">AK4343</text>
<text x="203.3" y="188.3">Title:</text>
<text x="203.3" y="196">Number:MB672</text>
<text x="221.1" y="196">Rev: D.1(PCB.SCH)</text>
<text x="244" y="196">Date:4/9/2008</text>
<text x="267" y="196">Sheet5</text>
<text x="275.6" y="196">of</text>
<text x="282.2" y="196">11</text>
</g>
<g font-size="2.3">
<text x="86.5" y="43.3">3</text>
<text x="90" y="45.8">2</text>
<text x="233.3" y="43.3">2</text>
<text x="86.5" y="48.4">1</text>
<text x="109.9" y="53.5">17</text>
<text x="109.9" y="50.9">18</text>
<text x="116" y="52.2">MCKO</text>
<text x="138.9" y="52.2">HPL</text>
<text x="146.8" y="50.9">24</text>
<text x="146.8" y="53.5">23</text>
<text x="233.3" y="50.9">1</text>
<text x="233.3" y="48.4">3</text>
<text x="109.9" y="56">11</text>
<text x="109.9" y="58.6">13</text>
<text x="116" y="57.3">SDTI</text>
<text x="116" y="59.9">LRCK</text>
<text x="116" y="54.7">MCKI</text>
<text x="138.6" y="54.7">HPR</text>
<text x="139.4" y="59.9">SPP</text>
<text x="146.8" y="58.6">20</text>
<text x="167.2" y="58.6">1</text>
<text x="109.9" y="61.1">14</text>
<text x="116" y="62.4">BICK</text>
<text x="138.9" y="62.4">SPN</text>
<text x="146.8" y="61.1">19</text>
<text x="167.2" y="61.1">2</text>
<text x="111.2" y="71.3">9</text>
<text x="111.2" y="66.2">6</text>
<text x="111.2" y="68.7">8</text>
<text x="116" y="67.5">I2C</text>
<text x="116" y="70">CSN/CAD0</text>
<text x="136.6" y="67.5">TEST2</text>
<text x="136.6" y="70">TEST1</text>
<text x="146.8" y="71.3">32</text>
<text x="146.8" y="66.2">12</text>
<text x="146.8" y="68.7">1</text>
<text x="109.9" y="73.8">10</text>
<text x="111.2" y="76.4">7</text>
<text x="116" y="72.6">CCLK/SCL</text>
<text x="116" y="75.1">CDTI/SDA</text>
<text x="116" y="77.6">PDN</text>
<text x="132.8" y="72.6">RIN1/IN1+</text>
<text x="133.1" y="77.6">LIN2/IN2+</text>
<text x="133.6" y="75.1">LIN1/IN1-</text>
<text x="146.8" y="76.4">30</text>
<text x="146.8" y="73.8">31</text>
<text x="109.9" y="78.9">25</text>
<text x="116" y="80.2">MUTET</text>
<text x="133.3" y="82.7">MIN/LIN3</text>
<text x="133.3" y="80.2">RIN2/IN2-</text>
<text x="146.8" y="81.4">28</text>
<text x="146.8" y="78.9">29</text>
<text x="146.8" y="84">5</text>
<text x="131.3" y="85.3">VCOC/RIN3</text>
<text x="132.3" y="87.8">LOUT/RCP</text>
<text x="146.8" y="86.6">27</text>
<text x="146.8" y="89.1">26</text>
<text x="109.9" y="94.2">15</text>
<text x="116" y="95.5">DVDD</text>
<text x="131.8" y="90.4">ROUT/RCN</text>
<text x="109.9" y="101.8">16</text>
<text x="146.8" y="101.8">4</text>
<text x="116" y="103.1">DVSS</text>
<text x="136.6" y="103.1">AVDD</text>
<text x="109.9" y="109.4">21</text>
<text x="116" y="110.7">HVDD</text>
<text x="137.4" y="110.7">AVSS</text>
<text x="146.8" y="109.4">3</text>
<text x="109.9" y="117.1">22</text>
<text x="116" y="118.4">HVSS</text>
<text x="136.4" y="118.4">VCOM</text>
<text x="146.8" y="117.1">2</text>
<text x="115.5" y="128.5">Jumper to select PLL slave clock mode:</text>
<text x="115.5" y="131.1">1. 1&lt;-&gt;2 reference clock MCKI</text>
<text x="115.5" y="133.6">2. 2&lt;-&gt;3 reference clock BICK or LRCK</text>
<text x="115.5" y="141.3">I2C control interface selected (share with</text>
<text x="116" y="143.8">temperature sensor) by connecting pin &quot;I2C&quot;</text>
<text x="116" y="146.3">to high, the slave address is set to &quot;0010011&quot;</text>
<text x="116" y="148.9">by pull up pin &quot;CAD0&quot;.</text>
</g>
</svg>
